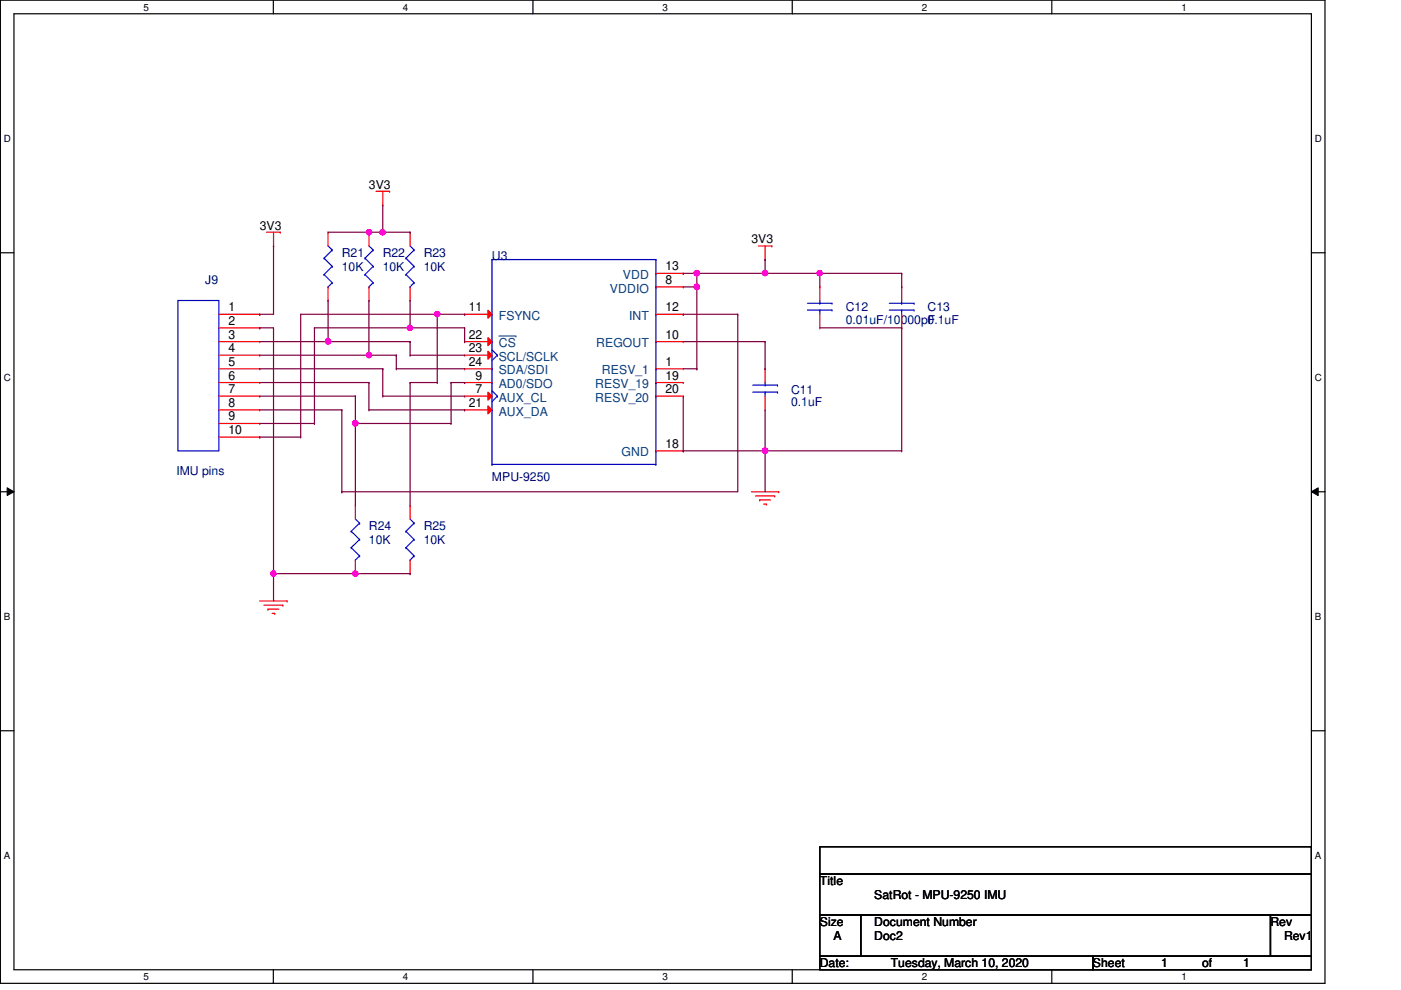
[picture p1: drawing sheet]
<svg xmlns="http://www.w3.org/2000/svg" width="297mm" height="210mm" viewBox="0 0 297 210" stroke-linecap="round" stroke-linejoin="round" font-family="sans-serif">
<path d="M.1 0h280.8v208.5h-280.8zM3 2.9h275v202.7h-275z" fill="none" stroke="#000" stroke-width=".25"/>
<g fill="#fff">
<path d="M30.4 .3h1.2v2.4h-1.2z"/>
<path d="M30.4 205.9h1.2v2.3h-1.2z"/>
</g>
<path d="M58 0v2.9M58 205.6v2.9" fill="none" stroke="#000" stroke-width=".25"/>
<g fill="#fff">
<path d="M85.4 .3h1.2v2.4h-1.2z"/>
<path d="M85.4 205.9h1.2v2.3h-1.2z"/>
</g>
<path d="M113 0v2.9M113 205.6v2.9" fill="none" stroke="#000" stroke-width=".25"/>
<g fill="#fff">
<path d="M140.5 .3h1.1v2.4h-1.1z"/>
<path d="M140.5 205.9h1.1v2.3h-1.1z"/>
</g>
<path d="M168 0v2.9M168 205.6v2.9" fill="none" stroke="#000" stroke-width=".25"/>
<g fill="#fff">
<path d="M195.4 .3h1.2v2.4h-1.2z"/>
<path d="M195.4 205.9h1.2v2.3h-1.2z"/>
</g>
<path d="M223 0v2.9M223 205.6v2.9" fill="none" stroke="#000" stroke-width=".25"/>
<g fill="#fff">
<path d="M250.5 .3h1.1v2.4h-1.1z"/>
<path d="M250.5 205.9h1.1v2.3h-1.1z"/>
<path d="M.8 28.2h1.5v2.4h-1.5z"/>
<path d="M278.8 28.2h1.4v2.4h-1.4z"/>
<path d="M.8 78.9h1.5v2.3h-1.5z"/>
<path d="M278.8 78.9h1.4v2.3h-1.4z"/>
</g>
<path d="M.1 53.6h2.9M278 53.6h2.9" fill="none" stroke="#000" stroke-width=".25"/>
<g fill="#fff">
<path d="M.8 129.6h1.4v2.3h-1.4z"/>
<path d="M278.8 129.6h1.3v2.3h-1.3z"/>
</g>
<path d="M.1 104.3h2.9M278 104.3h2.9" fill="none" stroke="#000" stroke-width=".25"/>
<path d="M1.5 103.4l1.5 .9-1.5 .8zM278 104.3l1.5-.9v1.7z" fill="#000"/>
<path d="M1.5 103.4l1.5 .9-1.5 .8zM278 104.3l1.5-.9v1.7z" fill="none" stroke="#000" stroke-width=".21"/>
<g fill="#fff">
<path d="M.8 180.3h1.4v2.3h-1.4z"/>
<path d="M278.8 180.3h1.3v2.3h-1.3z"/>
</g>
<path d="M.1 154.9h2.9M278 154.9h2.9M173.8 179.5h104.2v5.8h-104.2zM173.8 185.3h104.2v8.7h-104.2zM173.8 194h8.7v8.7h-8.7zM182.5 194h86.9v8.7h-86.9zM269.4 194h8.6v8.7h-8.6zM173.8 202.7h57.9v2.9h-57.9zM231.7 202.7h46.3v2.9h-46.3z" fill="none" stroke="#000" stroke-width=".25"/>
<g fill="none" stroke="#f00" stroke-width=".25">
<path d="M56.5 49.2h2.9M58 52.2h.1M58 49.2v3M59.4 49.2h.1M79.7 40.6h2.9M81.1 43.5h.1M81.1 40.6v2.9M82.6 40.6h.1M86.9 49.2h.1M86.9 49.2v3M160.8 52.2h2.9M162.2 55h.1"/>
<path d="M162.2 52.2v2.8M163.7 52.2h.1M86.9 63.7h.1M86.9 60.8v2.9M139.1 78.2h5.8M144.9 78.2h.1M173.8 60.8h.1M173.8 69.5h.1M173.8 60.8v2.9M173.8 66.6v2.9M86.9 107.1h.1M86.9 107.1v3"/>
<path d="M86.9 118.7v2.9M159.3 104.3h5.8M160.2 105.2h4M161.1 106h.1M161.1 106h2.3M161.9 106.9h.6M162.5 106.9h.1M164.2 105.2h.1M165.1 104.3h.1M55.1 127.4h5.8M56 128.3h4M56.8 129.2h.1"/>
<path d="M56.8 129.2h2.3M57.7 130h.5M58.2 130h.1M60 128.3h.1M60.9 127.4h.1M86.9 121.6h.1"/>
</g>
<g fill="none" stroke="#00f" stroke-width=".25">
<path d="M86.1 54.7h.1M86.1 58.2h.1M86.1 54.7l1.7 1.8M86.1 58.2l1.7 1.7M86.9 52.2l.9 .8M87.8 53h.1M87.8 56.5h.1M87.8 59.9h.1M87.8 53l-1.7 1.7M87.8 56.5l-1.7 1.7M87.8 59.9l-.9 .9M104.3 55h.1"/>
<path d="M104.3 55h34.8M104.3 55v43.5M139.1 55h.1M139.1 58h.1M139.1 55v43.5M86.9 60.8h.1M104.3 66.6h.1M104.3 74.2h.1M104.3 75.3h.1M104.3 72.4h.1M104.3 78.2h.1M104.3 74.2l1.1 1.1"/>
<path d="M105.4 75.3h.1M105.4 75.3l-1.1 1.2M139.1 60.8h.1M139.1 66.6h.1M139.1 72.4h.1M139.1 78.2h.1M171.2 65.7h5.2M171.2 64.3h5.2M173.8 64.3h.1M173.8 65.7h.1M173.8 63.7v.6M173.8 65.7v.9"/>
<path d="M176.4 65.7h.1M176.4 64.3h.1M104.3 98.5h.1M104.3 81.1h.1M104.3 86.9h.1M104.3 82.8h.1M104.3 84h.1M104.3 98.5h34.8M104.3 82.8l1.1 1.2M105.4 84h.1M105.4 84l-1.1 1.2M139.1 98.5h.1"/>
<path d="M139.1 95.6h.1M139.1 81.1h.1M139.1 84h.1M86.1 112.6h.1M86.1 116.1h.1M86.1 112.6l1.7 1.8M86.1 116.1l1.7 1.8M86.9 118.7h.1M86.9 110.1l.9 .8M87.8 110.9h.1M87.8 114.4h.1M87.8 117.9h.1"/>
<path d="M87.8 110.9l-1.7 1.7M87.8 114.4l-1.7 1.7M87.8 117.9l-.9 .8"/>
</g>
<path d="M103.5 83.1l.8 .9-.8 .8z" fill="#f00"/>
<path d="M139.1 60.8h5.8M139.1 72.4h5.8M144.9 60.8h.1M144.9 72.4h.1M98.5 84h.1M98.5 81.1h.1M98.5 84h5.8M98.5 81.1h5.8M103.5 83.1l.8 .9-.8 .8z" fill="none" stroke="#f00" stroke-width=".25"/>
<path d="M103.5 65.8l.8 .8-.8 .9z" fill="#f00"/>
<g fill="none" stroke="#f00" stroke-width=".25">
<path d="M139.1 58h5.8M144.9 58h.1M98.5 66.6h.1M98.5 66.6h5.8M103.5 65.8l.8 .8-.8 .9zM139.1 66.6h5.8M144.9 66.6h.1M139.1 95.6h5.8M139.1 81.1h5.8M139.1 84h5.8M144.9 95.6h.1M144.9 81.1h.1"/>
<path d="M144.9 84h.1"/>
</g>
<path d="M103.5 86.1l.8 .8-.8 .9z" fill="#f00"/>
<path d="M98.5 86.9h.1M98.5 86.9h5.8M103.5 86.1l.8 .8-.8 .9z" fill="none" stroke="#f00" stroke-width=".25"/>
<path d="M103.5 71.6l.8 .8-.8 .9z" fill="#f00"/>
<path d="M98.5 72.4h.1M98.5 72.4h5.8M103.5 71.6l.8 .8-.8 .9z" fill="none" stroke="#f00" stroke-width=".25"/>
<path d="M105.7 71.2h3.7M109.4 71.2h.1" fill="none" stroke="#00407f" stroke-width=".21"/>
<path d="M103.5 74.5l.8 .8-.8 .9z" fill="#f00"/>
<g fill="none" stroke="#f00" stroke-width=".25">
<path d="M69.6 49.2h.1M69.6 49.2v3M78.2 49.2h.1M78.2 49.2v3M46.4 75.3h8.7M46.4 78.2h8.7M46.4 66.6h8.7M46.4 69.5h8.7M46.4 72.4h8.7M55.1 66.6h.1M55.1 69.5h.1M55.1 72.4h.1"/>
<path d="M55.1 75.3h.1M55.1 78.2h.1M69.6 63.7h.1M69.6 60.8v2.9M78.2 63.7h.1M78.2 60.8v2.9M98.5 75.3h.1M98.5 78.2h.1M98.5 75.3h5.8M98.5 78.2h5.8M103.5 74.5l.8 .8-.8 .9zM162.2 78.2h.1"/>
<path d="M162.2 78.2v2.9M191.2 60.8h.1M191.2 69.5h.1M191.2 60.8v2.9M191.2 66.6v2.9M46.4 81.1h8.7M46.4 84h8.7M46.4 86.9h8.7M46.4 89.8h8.7M46.4 92.7h8.7M55.1 81.1h.1M55.1 84h.1"/>
<path d="M55.1 86.9h.1M55.1 89.8h.1M55.1 92.7h.1M162.2 86.9h.1M162.2 84v2.9M75.3 107.1h.1M75.3 107.1v3M75.3 118.7v2.9M75.3 121.6h.1"/>
</g>
<g fill="none" stroke="#00f" stroke-width=".25">
<path d="M68.7 54.7h.1M68.7 58.2h.1M68.7 54.7l1.7 1.8M68.7 58.2l1.7 1.7M69.6 52.2l.8 .8M70.4 53h.1M70.4 56.5h.1M70.4 59.9h.1M70.4 53l-1.7 1.7M70.4 56.5l-1.7 1.7M70.4 59.9l-.8 .9M77.4 54.7h.1"/>
<path d="M77.4 58.2h.1M77.4 54.7l1.7 1.8M77.4 58.2l1.7 1.7M78.2 52.2l.9 .8M79.1 53h.1M79.1 56.5h.1M79.1 59.9h.1M79.1 53l-1.7 1.7M79.1 56.5l-1.7 1.7M79.1 59.9l-.9 .9M37.7 63.7h8.7v31.9h-8.7zM69.6 60.8h.1"/>
<path d="M78.2 60.8h.1M188.5 65.7h5.3M188.5 64.3h5.3M191.2 64.3h.1M191.2 65.7h.1M191.2 63.7v.6M191.2 65.7v.9M193.8 65.7h.1M193.8 64.3h.1M159.6 83.1h5.2M159.6 81.7h5.2M162.2 81.7h.1"/>
<path d="M162.2 83.1h.1M162.2 81.1v.6M162.2 83.1v.9M164.8 83.1h.1M164.8 81.7h.1M74.5 112.6h.1M74.5 116.1h.1M74.5 112.6l1.7 1.8M74.5 116.1l1.7 1.8M75.3 118.7h.1M75.3 110.1l.9 .8M76.2 110.9h.1"/>
<path d="M76.2 114.4h.1M76.2 117.9h.1M76.2 110.9l-1.7 1.7M76.2 114.4l-1.7 1.7M76.2 117.9l-.9 .8"/>
</g>
<path d="M58 52.2h.1M58 52.2v14.4h-2.9M55.1 66.6h.1M55.1 69.5h.1M55.1 69.5h2.9v52.1M58 121.6h.1" fill="none" stroke="#7f0040" stroke-width=".25"/>
<circle cx="57.9" cy="121.6" r=".56" fill="#f0f"/>
<circle cx="57.9" cy="121.6" r=".56" fill="none" stroke="#f0f" stroke-width=".25"/>
<path d="M69.6 49.2h8.6M78.2 49.2h.1" fill="none" stroke="#7f0040" stroke-width=".25"/>
<circle cx="78.2" cy="49.2" r=".56" fill="#f0f"/>
<circle cx="78.2" cy="49.2" r=".56" fill="none" stroke="#f0f" stroke-width=".25"/>
<path d="M78.2 49.2h2.9M81.1 49.2h.1M81.1 43.5v5.7" fill="none" stroke="#7f0040" stroke-width=".25"/>
<circle cx="81.1" cy="49.2" r=".56" fill="#f0f"/>
<circle cx="81.1" cy="49.2" r=".56" fill="none" stroke="#f0f" stroke-width=".25"/>
<path d="M81.1 49.2h5.8M86.9 49.2h.1M55.1 72.4h14.5M55.1 75.3h23.1M69.6 72.4h.1M78.2 75.3h.1M86.9 72.4h.1M86.9 75.3h.1M86.9 72.4v2.9M86.9 75.3h11.6" fill="none" stroke="#7f0040" stroke-width=".25"/>
<circle cx="78.2" cy="75.3" r=".56" fill="#f0f"/>
<circle cx="78.2" cy="75.3" r=".56" fill="none" stroke="#f0f" stroke-width=".25"/>
<g fill="none" stroke="#7f0040" stroke-width=".25">
<path d="M55.1 78.2h26M66.7 69.5h.1M66.7 69.5v20.3M66.7 69.5h20.2M81.1 78.2h.1M81.1 78.2v5.8M84 75.3h.1M84 78.2h.1M84 75.3v2.9M84 78.2h14.5M86.9 69.5h.1M144.9 66.6h.1"/>
<path d="M144.9 66.6h11.5M156.4 66.6h.1M156.4 66.6v37.7h-83.9M55.1 84h20.2M55.1 81.1h23.1M55.1 86.9h17.4M55.1 89.8h11.6M66.7 89.8h.1M72.5 86.9h.1M72.5 86.9v17.4M75.3 84h.1M75.3 89.8h.1"/>
<path d="M75.3 84v5.8M75.3 89.8h20.3M78.2 81.1h.1M78.2 86.9h.1M78.2 81.1v5.8M78.2 86.9h20.3M81.1 84h.1M81.1 84h17.4M95.6 89.8h.1M95.6 81.1h.1M95.6 81.1h2.9M95.6 81.1v8.7"/>
<path d="M98.5 86.9h.1M98.5 81.1h.1M72.5 104.3h.1"/>
</g>
<circle cx="86.9" cy="69.5" r=".56" fill="#f0f"/>
<circle cx="86.9" cy="69.5" r=".56" fill="none" stroke="#f0f" stroke-width=".25"/>
<path d="M63.8 66.6h28.9M92.7 66.6h.1M98.5 72.4h.1M98.5 69.5v2.9" fill="none" stroke="#7f0040" stroke-width=".25"/>
<circle cx="92.7" cy="66.6" r=".56" fill="#f0f"/>
<circle cx="92.7" cy="66.6" r=".56" fill="none" stroke="#f0f" stroke-width=".25"/>
<path d="M63.8 66.6v26.1M55.1 92.7h.1M55.1 92.7h8.7M63.8 92.7h.1M58 121.6h.1M58 121.6h17.3" fill="none" stroke="#7f0040" stroke-width=".25"/>
<circle cx="75.3" cy="121.6" r=".56" fill="#f0f"/>
<circle cx="75.3" cy="121.6" r=".56" fill="none" stroke="#f0f" stroke-width=".25"/>
<path d="M75.3 89.8h.1M75.3 89.8v17.3M75.3 121.6h11.6M86.9 121.6h.1" fill="none" stroke="#7f0040" stroke-width=".25"/>
<circle cx="75.3" cy="89.8" r=".57" fill="#f0f"/>
<circle cx="75.3" cy="89.8" r=".57" fill="none" stroke="#f0f" stroke-width=".25"/>
<g fill="none" stroke="#7f0040" stroke-width=".25">
<path d="M69.6 72.4h.1M69.6 63.7v8.7M69.6 72.4h17.3M78.2 75.3h.1M78.2 63.7v11.6M78.2 75.3h5.8M84 75.3h.1M86.9 69.5h.1M86.9 72.4h.1M86.9 63.7v5.8M86.9 69.5h11.6M92.7 66.6h.1"/>
<path d="M92.7 66.6v14.5M92.7 66.6h5.8M98.5 66.6h.1M98.5 69.5h.1M86.9 81.1h.1M86.9 81.1v26M86.9 81.1h5.8M92.7 81.1h.1"/>
</g>
<circle cx="69.5" cy="72.4" r=".56" fill="#f0f"/>
<circle cx="69.5" cy="72.4" r=".56" fill="none" stroke="#f0f" stroke-width=".25"/>
<path d="M144.9 72.4h17.3M162.2 72.4h.1M162.2 78.2h.1M162.2 72.4v5.8M173.8 69.5h17.4M191.2 69.5h.1M191.2 69.5v26.1M144.9 95.6h.1M144.9 95.6h46.3M162.2 95.6h.1M162.2 86.9v17.4M191.2 95.6h.1" fill="none" stroke="#7f0040" stroke-width=".25"/>
<circle cx="162.2" cy="95.6" r=".56" fill="#f0f"/>
<circle cx="162.2" cy="95.6" r=".56" fill="none" stroke="#f0f" stroke-width=".25"/>
<path d="M144.9 58h.1M144.9 58h2.8v2.8M144.9 78.2h2.8M147.7 78.2h.1M147.7 60.8h.1" fill="none" stroke="#7f0040" stroke-width=".25"/>
<circle cx="147.7" cy="57.9" r=".56" fill="#f0f"/>
<circle cx="147.7" cy="57.9" r=".56" fill="none" stroke="#f0f" stroke-width=".25"/>
<path d="M144.9 60.8h2.8M147.7 60.8h.1" fill="none" stroke="#7f0040" stroke-width=".25"/>
<circle cx="147.7" cy="60.8" r=".57" fill="#f0f"/>
<circle cx="147.7" cy="60.8" r=".57" fill="none" stroke="#f0f" stroke-width=".25"/>
<path d="M147.7 58h14.5M162.2 58h.1M162.2 55h.1M162.2 55v3M147.7 78.2h.1M147.7 60.8v17.4" fill="none" stroke="#7f0040" stroke-width=".25"/>
<circle cx="162.2" cy="57.9" r=".56" fill="#f0f"/>
<circle cx="162.2" cy="57.9" r=".56" fill="none" stroke="#f0f" stroke-width=".25"/>
<path d="M162.2 58h29M173.8 58h.1M173.8 58v2.8M191.2 58h.1M191.2 58v2.8M191.2 60.8h.1" fill="none" stroke="#7f0040" stroke-width=".25"/>
<circle cx="173.8" cy="57.9" r=".56" fill="#f0f"/>
<circle cx="173.8" cy="57.9" r=".56" fill="none" stroke="#f0f" stroke-width=".25"/>
<path d="M144.9 95.6h.1M144.9 84v11.6M58 121.6h.1M58 121.6v5.8" fill="none" stroke="#7f0040" stroke-width=".25"/>
<circle cx="57.9" cy="121.6" r=".56" fill="#f0f"/>
<circle cx="57.9" cy="121.6" r=".56" fill="none" stroke="#f0f" stroke-width=".25"/>
<circle cx="78.2" cy="49.2" r=".56" fill="#f0f"/>
<circle cx="78.2" cy="49.2" r=".56" fill="none" stroke="#f0f" stroke-width=".25"/>
<circle cx="81.1" cy="49.2" r=".56" fill="#f0f"/>
<circle cx="81.1" cy="49.2" r=".56" fill="none" stroke="#f0f" stroke-width=".25"/>
<circle cx="78.2" cy="75.3" r=".56" fill="#f0f"/>
<circle cx="78.2" cy="75.3" r=".56" fill="none" stroke="#f0f" stroke-width=".25"/>
<circle cx="86.9" cy="69.5" r=".56" fill="#f0f"/>
<circle cx="86.9" cy="69.5" r=".56" fill="none" stroke="#f0f" stroke-width=".25"/>
<circle cx="92.7" cy="66.6" r=".56" fill="#f0f"/>
<circle cx="92.7" cy="66.6" r=".56" fill="none" stroke="#f0f" stroke-width=".25"/>
<circle cx="75.3" cy="121.6" r=".56" fill="#f0f"/>
<circle cx="75.3" cy="121.6" r=".56" fill="none" stroke="#f0f" stroke-width=".25"/>
<circle cx="75.3" cy="89.8" r=".57" fill="#f0f"/>
<circle cx="75.3" cy="89.8" r=".57" fill="none" stroke="#f0f" stroke-width=".25"/>
<circle cx="69.5" cy="72.4" r=".56" fill="#f0f"/>
<circle cx="69.5" cy="72.4" r=".56" fill="none" stroke="#f0f" stroke-width=".25"/>
<circle cx="162.2" cy="95.6" r=".56" fill="#f0f"/>
<circle cx="162.2" cy="95.6" r=".56" fill="none" stroke="#f0f" stroke-width=".25"/>
<circle cx="147.7" cy="57.9" r=".56" fill="#f0f"/>
<circle cx="147.7" cy="57.9" r=".56" fill="none" stroke="#f0f" stroke-width=".25"/>
<circle cx="147.7" cy="60.8" r=".57" fill="#f0f"/>
<circle cx="147.7" cy="60.8" r=".57" fill="none" stroke="#f0f" stroke-width=".25"/>
<circle cx="162.2" cy="57.9" r=".56" fill="#f0f"/>
<circle cx="162.2" cy="57.9" r=".56" fill="none" stroke="#f0f" stroke-width=".25"/>
<circle cx="173.8" cy="57.9" r=".56" fill="#f0f"/>
<circle cx="173.8" cy="57.9" r=".56" fill="none" stroke="#f0f" stroke-width=".25"/>
<g font-size="2.6">
<text x="78.2" y="40">3V3</text>
<text x="55.1" y="48.7">3V3</text>
<text x="159.3" y="51.6">3V3</text>
<text x="141.1" y="57.3">13</text>
<text x="48.4" y="66">1</text>
<text x="99.4" y="66">11</text>
<text x="141.1" y="60.2">8</text>
<text x="141.1" y="66">12</text>
<text x="48.4" y="68.9">2</text>
<text x="48.4" y="71.8">3</text>
<text x="99.4" y="71.8">22</text>
<text x="141.1" y="71.8">10</text>
<text x="48.4" y="74.7">4</text>
<text x="48.4" y="77.6">5</text>
<text x="99.4" y="74.7">23</text>
<text x="99.4" y="77.6">24</text>
<text x="141.1" y="77.6">1</text>
<text x="48.4" y="80.5">6</text>
<text x="48.4" y="83.4">7</text>
<text x="100.8" y="83.4">7</text>
<text x="100.8" y="80.5">9</text>
<text x="141.1" y="80.5">19</text>
<text x="141.1" y="83.4">20</text>
<text x="48.4" y="86.3">8</text>
<text x="48.4" y="89.2">9</text>
<text x="99.4" y="86.3">21</text>
<text x="48.4" y="92">10</text>
<text x="141.1" y="95">18</text>
<text x="173.8" y="187.7">Title</text>
<text x="185.4" y="190.6">SatRot - MPU-9250 IMU</text>
<text x="173.8" y="196.3">Size</text>
<text x="185.4" y="196.3">Document Number</text>
<text x="269.4" y="196.3">Rev</text>
<text x="176.7" y="199.3">A</text>
<text x="185.4" y="199.3">Doc2</text>
<text x="272.2" y="199.3">Rev1</text>
<text x="173.8" y="205.1">Date:</text>
<text x="188.8" y="205.1">Tuesday, March 10, 2020</text>
<text x="231.7" y="205.1">Sheet</text>
<text x="246.2" y="205.1">1</text>
<text x="254.9" y="205.1">of</text>
<text x="263.6" y="205.1">1</text>
</g>
<g font-size="2.6" fill="#00007f">
<text x="72.5" y="54.5">R21</text>
<text x="72.5" y="57.4">10K</text>
<text x="81.1" y="54.5">R22</text>
<text x="81.1" y="57.4">10K</text>
<text x="89.8" y="54.5">R23</text>
<text x="89.8" y="57.4">10K</text>
<text x="104.3" y="55">U3</text>
<text x="43.5" y="60.3">J9</text>
<text x="179.3" y="66">C12</text>
<text x="179.3" y="68.7">0.01uF/10000pF</text>
<text x="196.7" y="66">C13</text>
<text x="196.7" y="68.7">0.1uF</text>
<text x="167.7" y="83.4">C11</text>
<text x="167.7" y="86">0.1uF</text>
<text x="37.4" y="100.8">IMU pins</text>
<text x="104.3" y="102">MPU-9250</text>
<text x="78.2" y="112.4">R24</text>
<text x="89.8" y="112.4">R25</text>
<text x="78.2" y="115.3">10K</text>
<text x="89.8" y="115.3">10K</text>
</g>
<g font-size="2.6" fill="#00407f">
<text x="132.1" y="59.1">VDD</text>
<text x="129.3" y="62">VDDIO</text>
<text x="105.7" y="67.8">FSYNC</text>
<text x="133.4" y="67.8">INT</text>
<text x="105.7" y="73.6">CS</text>
<text x="105.7" y="76.5">SCL/SCLK</text>
<text x="126.4" y="73.6">REGOUT</text>
<text x="105.7" y="82.3">AD0/SDO</text>
<text x="105.7" y="79.4">SDA/SDI</text>
<text x="126.2" y="82.3">RESV_19</text>
<text x="127.6" y="79.4">RESV_1</text>
<text x="105.7" y="85.2">AUX_CL</text>
<text x="105.7" y="88.1">AUX_DA</text>
<text x="126.2" y="85.2">RESV_20</text>
<text x="131.8" y="96.8">GND</text>
</g>
<g font-size="2.1">
<text x="30.4" y="2.2">5</text>
<text x="85.4" y="2.2">4</text>
<text x="140.5" y="2.2">3</text>
<text x="195.4" y="2.2">2</text>
<text x="250.5" y="2.2">1</text>
<text x=".8" y="30.1">D</text>
<text x="278.8" y="30.1">D</text>
<text x=".8" y="80.8">C</text>
<text x="278.8" y="80.8">C</text>
<text x=".8" y="131.5">B</text>
<text x="278.8" y="131.5">B</text>
<text x=".8" y="182.2">A</text>
<text x="278.8" y="182.2">A</text>
<text x="30.4" y="207.8">5</text>
<text x="85.4" y="207.8">4</text>
<text x="140.5" y="207.8">3</text>
<text x="195.4" y="207.8">2</text>
<text x="250.5" y="207.8">1</text>
</g>
</svg>
